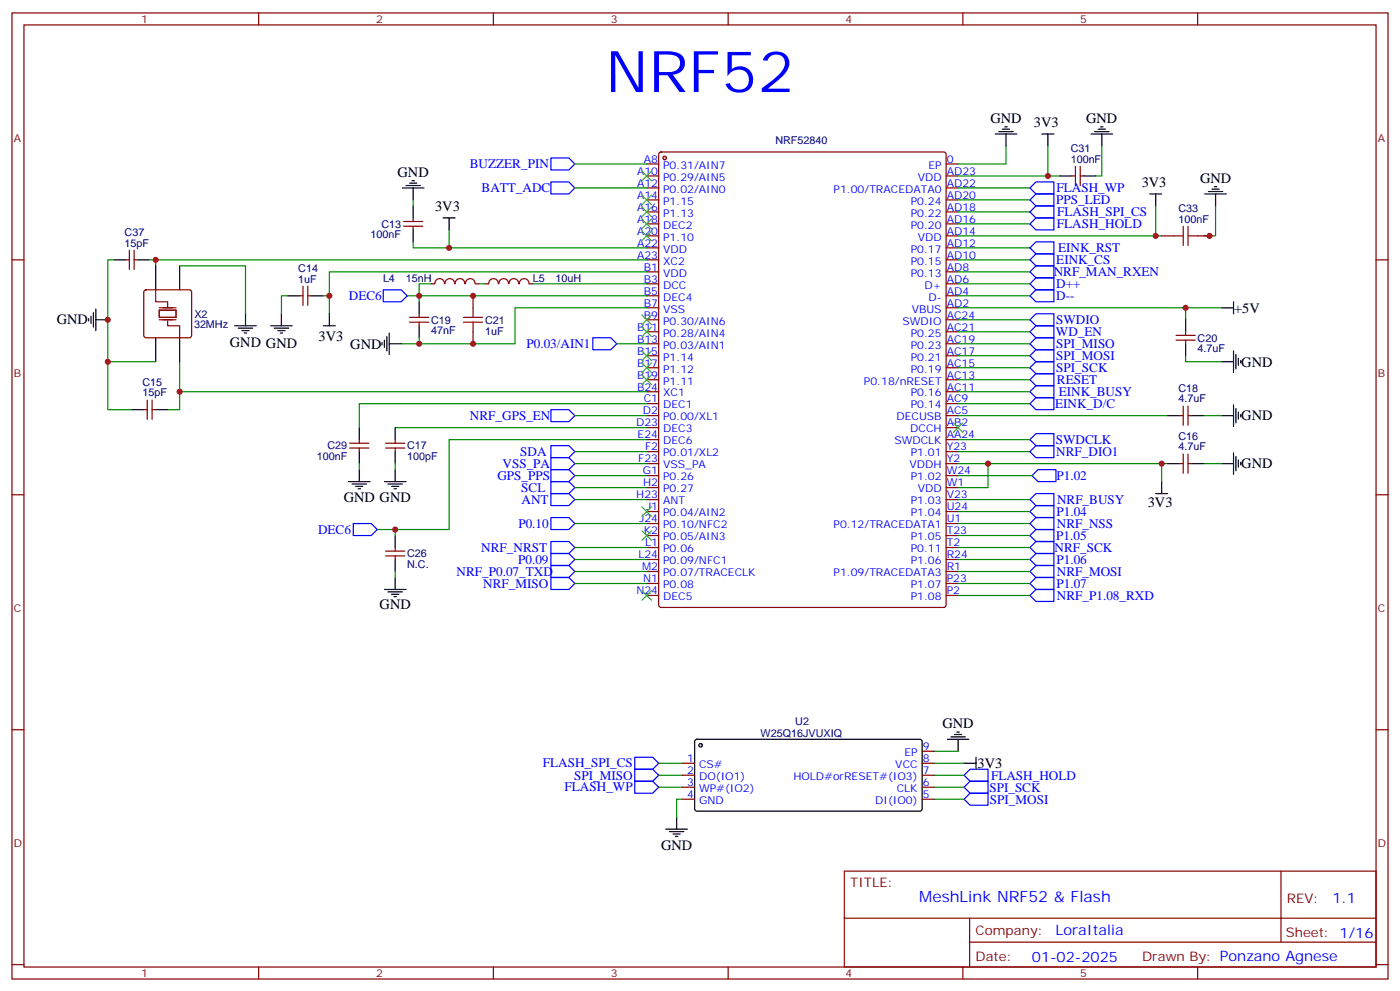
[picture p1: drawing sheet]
<svg xmlns="http://www.w3.org/2000/svg" width="412mm" height="292mm" viewBox="0 0 412 292" stroke-linecap="round" stroke-linejoin="round" font-family="sans-serif">
<g fill="none" stroke="#870000" stroke-width=".35">
<path d="M3.5 3.8h405.4v284.3h-405.4zM7.1 7.3h398.2v277.3h-398.2zM76.2 3.8v3.5M145.3 3.8v3.5M214.5 3.8v3.5M283.6 3.8v3.5M352.8 3.8v3.5M194.3 44.9l.4-.2h83.3l.6 .5 .1 132.9-.5 .6-83.5 .1-.6-.5-.1-132.9zM3.5 76.5h3.6M405.3 76.5h3.6M3.5 145.6h3.6M405.3 145.6h3.6"/>
<path d="M3.5 214.8h3.6M405.3 214.8h3.6M248.7 256.4h156.6v28.2h-156.6zM377.3 256.4v20.9M248.7 270.2h156.5M285.6 277.3h119.6M285.6 270.2v14.2M3.5 283.9h3.6M76.2 284.6v3.5M145.3 284.6v3.5M214.5 284.6v3.5M283.6 284.6v3.5"/>
<path d="M352.8 284.6v3.5M405.3 283.9h3.6"/>
</g>
<circle cx="195.8" cy="46.5" r=".53" fill="#ccc" stroke="#870000" stroke-width=".35"/>
<g fill="none" stroke="#870000" stroke-width=".35">
<path d="M190.5 48.3h3.5M190.5 51.8h3.5M190.5 55.3h3.5M190.5 58.8h3.5M278.7 48.3h3.5M278.7 51.8h3.5M278.7 55.3h3.5M278.7 58.8h3.5M190.5 62.4h3.5M190.5 65.9h3.5M190.5 69.4h3.5M190.5 73h3.5"/>
<path d="M190.5 76.5h3.5M278.7 62.4h3.5M278.7 65.9h3.5M278.7 69.4h3.5M278.7 73h3.5M278.7 76.5h3.5M190.5 80h3.5M190.5 83.5h3.5M190.5 87.1h3.5M190.5 90.6h3.5M190.5 94.1h3.5M190.5 97.6h3.5"/>
<path d="M278.7 80h3.5M278.7 83.5h3.5M278.7 87.1h3.5M278.7 90.6h3.5M278.7 94.1h3.5M278.7 97.6h3.5M190.5 101.2h3.5M190.5 104.7h3.5M190.5 108.2h3.5M190.5 111.8h3.5M190.5 115.3h3.5M190.5 118.8h3.5"/>
<path d="M278.7 101.2h3.5M278.7 104.7h3.5M278.7 108.2h3.5M278.7 111.8h3.5M278.7 115.3h3.5M278.7 118.8h3.5M190.5 122.3h3.5M190.5 125.9h3.5M190.5 129.4h3.5M190.5 132.9h3.5M190.5 136.5h3.5M190.5 140h3.5"/>
<path d="M278.7 122.3h3.5M278.7 125.9h3.5M278.7 129.4h3.5M278.7 132.9h3.5M278.7 136.5h3.5M278.7 140h3.5M190.5 143.5h3.5M190.5 147h3.5M190.5 150.6h3.5M190.5 154.1h3.5M190.5 157.6h3.5M278.7 143.5h3.5"/>
<path d="M278.7 147h3.5M278.7 150.6h3.5M278.7 154.1h3.5M278.7 157.6h3.5M190.5 161.1h3.5M190.5 164.7h3.5M190.5 168.2h3.5M190.5 171.7h3.5M190.5 175.3h3.5M278.7 161.1h3.5M278.7 164.7h3.5M278.7 168.2h3.5"/>
<path d="M278.7 171.7h3.5M278.7 175.3h3.5"/>
</g>
<g fill="none" stroke="#008700" stroke-width=".35">
<path d="M169.3 55.3h21.2M282.2 51.8h30M282.2 55.3h21.2M296.3 43v5.3h-14.1M308.7 43v8.8M324.6 43v8.8h-1.8M190.5 76.5h-144.6v1.7M282.2 62.4h21.2M282.2 65.9h21.2M123.5 87.1h67M190.5 90.6h-38.8v10.6h-33.5M282.2 90.6h77.6"/>
<path d="M282.2 87.1h21.2M282.2 83.5h21.2M52.9 106.5v8.8h137.6M52.9 115.3v5.3h-3.5M282.2 104.7h21.2M282.2 108.2h21.2M282.2 101.2h21.2M116.4 125.9h74.1M169.3 122.3h21.2M282.2 136.5h8.8v7h-8.8M282.2 122.3h61.8M291 136.5h53"/>
<path d="M342.2 136.5v5.2M354.5 136.5h5.3M282.2 147h21.2M169.3 171.7h21.2M169.3 161.1h21.2M282.2 168.2h21.2M282.2 161.1h21.2M194 231.7h7.1M194 228.2h7.1M194 224.6h7.1M201.1 235.2h-1.8v5.3M275.2 231.7h8.8"/>
<path d="M275.2 228.2h8.8M275.2 224.6h8.8M275.2 235.2h8.8M275.2 221.1h7"/>
</g>
<g fill="none" stroke="#000" stroke-width=".35">
<path d="M293.2 39.4h6.3M294.2 38.7h4.2M295.3 38h2.1M296 37.3h.7M296.3 39.4v3.6M306.9 39.4h3.5M308.7 39.4v3.6M321.4 39.4h6.3M322.4 38.7h4.3M323.5 38h2.1M324.2 37.3h.7M324.6 39.4v3.6"/>
<path d="M26.1 93.8v.7M26.8 93.1v2.1M27.5 92v4.2M28.2 94.1h3.5M28.2 90.9v6.4M113.9 99.1v4.2M114.7 98v6.4M359.8 90.6h3.6M363.4 88.8v3.6M112.5 100.8v.7M113.2 100.1v2.1M114.7 101.2h3.5"/>
<path d="M116.4 138.2v3.5M359.8 136.5h3.6M363.4 133.3v6.3M364.1 134.3v4.3M364.8 135.4v2.1M365.5 136.1v.7M113.2 141.7h6.4M114.3 142.5h4.2M115.4 143.2h2.1M116.1 143.9h.7M340.4 145.3h3.6M342.2 141.7v3.6"/>
<path d="M204.8 217.8l.5-.2h65.9l.4 .7v20l-.7 .5-65.9-.1-.4-.6v-19.8zM279 217.6h6.4M280.1 216.9h4.2M281.2 216.2h2.1M281.9 215.5h.7M282.2 217.6v3.5M284 224.6h3.5M287.5 222.9v3.5M196.1 244.1h6.4M197.2 244.8h4.2M198.3 245.5h2.1M199 246.2h.7"/>
<path d="M199.3 240.5v3.6"/>
</g>
<g fill="none" stroke="#00f" stroke-width=".35">
<path d="M162.3 53.6h5.3l1.7 1.7-1.7 1.8h-5.3zM303.4 55.3l1.8-1.7h5.2v3.5h-5.2zM303.4 62.4l1.8-1.8h5.2v3.5h-5.2zM303.4 65.9l1.8-1.8h5.2v3.6h-5.2zM112.9 85.3h5.3l1.7 1.8-1.7 1.7h-5.3zM303.4 83.5l1.8-1.7h5.2v3.5h-5.2zM303.4 87.1l1.8-1.8h5.2v3.5h-5.2zM303.4 101.2l1.8-1.8h5.2v3.5h-5.2zM303.4 108.2l1.8-1.7h5.2v3.5h-5.2zM305.2 102.9h5.2v3.6h-5.2l-1.8-1.8zM162.3 120.6h5.3l1.7 1.7-1.7 1.8h-5.3zM104.1 154.1h5.3l1.7 1.8-1.7 1.7h-5.3z"/>
<path d="M162.3 159.4h5.3l1.7 1.7-1.7 1.8h-5.3zM303.4 147l1.8-1.7h5.2v3.5h-5.2zM162.3 170h5.3l1.7 1.7-1.7 1.8h-5.3zM303.4 168.2l1.8-1.8h5.2v3.6h-5.2zM303.4 161.1l1.8-1.7h5.2v3.5h-5.2zM187 222.9h5.3l1.7 1.7-1.7 1.8h-5.3zM187 226.4h5.3l1.7 1.8-1.7 1.7h-5.3zM187 229.9h5.3l1.7 1.8-1.7 1.8h-5.3zM284 235.2l1.8-1.7h5.2v3.5h-5.2zM284 231.7l1.8-1.8h5.2v3.6h-5.2zM284 228.2l1.8-1.8h5.2v3.5h-5.2z"/>
</g>
<circle cx="206.4" cy="219.4" r=".53" fill="#ccc" stroke="#000" stroke-width=".35"/>
<g fill="none" stroke="#870000" stroke-width=".35">
<path d="M315.7 51.8h1.1M316.8 49v5.6M318.2 49v5.6M318.2 51.8h1.1M37 76.5h1.1M38.1 73.7v5.6M39.5 73.7v5.6M39.5 76.5h1.1M118.9 65.2h5.6M118.9 66.6h5.6M121.7 64.1v1.1M121.7 66.6v1.1"/>
<path d="M342.2 69.4h3.5M352.8 69.4h3.5M42.6 85.5l.4-.2h12.7l.5 .2 .2 .5v12.7l-.2 .5-.5 .2h-12.7l-.5-.2-.2-.5v-12.7zM88.2 87.1h1.1M89.3 84.2v5.7M90.7 84.2v5.7M90.7 87.1h1M120.6 94.8h5.7M120.6 93.4h5.7M123.5 92.4v1M123.5 94.8v1.1M130.9 83.5a1.41 1.41 0 0 0-1.4-1.5 1.41 1.41 0 0 0-1.4 1.5h-1.1"/>
<path d="M131.1 83.5a1.41 1.41 0 0 1 1.4-1.5 1.41 1.41 0 0 1 1.4 1.5M134.1 83.5a1.41 1.41 0 0 1 1.4-1.5 1.41 1.41 0 0 1 1.4 1.5M137.1 83.5a1.41 1.41 0 0 1 1.4-1.5 1.41 1.41 0 0 1 1.4 1.5M139.3 87.1v3.5M139.3 97.6v3.6M140.1 83.5h1M142.9 83.5h1M144 83.5a1.41 1.41 0 0 1 1.4-1.5 1.41 1.41 0 0 1 1.4 1.5M147 83.5a1.41 1.41 0 0 1 1.4-1.5 1.41 1.41 0 0 1 1.4 1.5M150 83.5a1.41 1.41 0 0 1 1.4-1.5 1.41 1.41 0 0 1 1.4 1.5M153 83.5a1.41 1.41 0 0 1 1.4-1.5 1.41 1.41 0 0 1 1.4 1.5M155.9 83.5h1.1"/>
<path d="M346.4 98.7h5.7M349.2 97.6v1.1M43.4 117.8v5.6M44.8 117.8v5.6M346.4 100.1h5.7M348.5 119.5v5.7M349.2 100.1v1.1M350 119.5v5.7M42.3 120.6h1.1M44.8 120.6h1.1M103 130.5h5.7M103 131.9h5.7"/>
<path d="M105.8 129.4v1.1M105.8 131.9v1M113.6 130.5h5.6M113.6 131.9h5.6M116.4 129.4v1.1M116.4 131.9v1M347.5 136.5h1M347.5 122.3h1M348.5 133.6v5.7M350 133.6v5.7M350 136.5h1M350 122.3h1"/>
<path d="M113.6 163.6h5.6M113.6 162.2h5.6M116.4 161.1v1.1M116.4 163.6v1.1M201.1 224.6h3.5M201.1 228.2h3.5M201.1 231.7h3.5M201.1 235.2h3.5M271.6 224.6h3.6M271.6 228.2h3.6M271.6 231.7h3.6M271.6 235.2h3.6"/>
<path d="M271.6 221.1h3.6"/>
</g>
<g fill="none" stroke="#00f" stroke-width=".35">
<path d="M162.3 46.5h5.3l1.7 1.8-1.7 1.7h-5.3zM303.4 58.8l1.8-1.7h5.2v3.5h-5.2zM303.4 76.5l1.8-1.8h5.2v3.5h-5.2zM305.2 71.2h5.2v3.5h-5.2l-1.8-1.7zM305.2 78.2h5.2v3.6h-5.2l-1.8-1.8zM174.6 99.4h5.3l1.8 1.8-1.8 1.7h-5.3zM303.4 97.6l1.8-1.7h5.2v3.5h-5.2zM303.4 94.1l1.8-1.7h5.2v3.5h-5.2zM303.4 111.8l1.8-1.8h5.2v3.5h-5.2zM303.4 118.8l1.8-1.7h5.2v3.5h-5.2zM303.4 115.3l1.8-1.8h5.2v3.6h-5.2zM162.3 131.2h5.3l1.7 1.7-1.7 1.8h-5.3z"/>
<path d="M162.3 138.2h5.3l1.7 1.8-1.7 1.7h-5.3zM162.3 134.7h5.3l1.7 1.8-1.7 1.7h-5.3zM303.4 129.4l1.8-1.8h5.2v3.6h-5.2zM305.2 131.2h5.2v3.5h-5.2l-1.8-1.8zM305.8 138.2h5.3v3.5h-5.3l-1.8-1.7zM162.3 152.3h5.3l1.7 1.8-1.7 1.8h-5.3zM162.3 141.7h5.3l1.7 1.8-1.7 1.8h-5.3zM162.3 145.3h5.3l1.7 1.7-1.7 1.8h-5.3zM303.4 154.1l1.8-1.8h5.2v3.6h-5.2zM305.2 148.8h5.2v3.5h-5.2l-1.8-1.7zM305.2 155.9h5.2v3.5h-5.2l-1.8-1.8zM162.3 166.4h5.3l1.7 1.8-1.7 1.8h-5.3z"/>
<path d="M162.3 162.9h5.3l1.7 1.8-1.7 1.7h-5.3zM303.4 175.3l1.8-1.8h5.2v3.5h-5.2zM303.4 171.7l1.8-1.7h5.2v3.5h-5.2zM305.2 162.9h5.2v3.5h-5.2l-1.8-1.7z"/>
</g>
<g fill="none" stroke="#008700" stroke-width=".35">
<path d="M121.7 58.8v1.8M169.3 48.3h21.2M282.2 58.8h21.2M33.5 76.5h-1.8v44.1h7.1M44.1 76.5h1.8M52.9 78.2h19.4v14.2M121.7 71.2v1.8h68.8M132.3 67.7v5.3M282.2 69.4h60M282.2 76.5h21.2M282.2 73h21.2M340.4 60.6v8.8"/>
<path d="M358.1 60.6v8.8h-3.6M84.7 87.1h-1.8v5.3M95.2 87.1h1.8M119.9 87.1h3.6M123.5 87.1v1.7M123.5 99.4v1.8M127 83.5h-3.5v3.6M141.1 83.5h1.8M157 83.5h33.5M190.5 80h-93.5v12.4M282.2 97.6h21.2M282.2 94.1h21.2"/>
<path d="M282.2 80h21.2M349.2 90.6v3.5M31.7 106.5h14.2M181.7 101.2h8.8M190.5 118.8h-84.7v7.1M282.2 111.8h21.2M282.2 118.8h21.2M282.2 115.3h21.2M349.2 104.7v1.8h10.6M105.8 136.5v1.7M116.4 136.5v1.7M169.3 132.9h21.2"/>
<path d="M169.3 140h21.2M169.3 136.5h21.2M190.5 129.4h-58.2v26.5h-15.9M282.2 129.4h21.2M282.2 132.9h21.2M282.2 140h21.9M354.5 122.3h5.3M111.1 155.9h5.3v1.7M169.3 154.1h21.2M169.3 143.5h21.2M169.3 147h21.2M282.2 154.1h21.2"/>
<path d="M282.2 150.6h21.2M282.2 157.6h21.2M116.4 168.2v1.8M169.3 168.2h21.2M169.3 164.7h21.2M282.2 175.3h21.2M282.2 164.7h21.2M282.2 171.7h21.2"/>
</g>
<g fill="none" stroke="#000" stroke-width=".35">
<path d="M118.5 55.3h6.4M119.6 54.6h4.2M120.6 53.9h2.2M121.4 53.2h.7M121.7 55.3v3.5M312.2 51.8h3.5M319.3 51.8h3.5M338.7 57.1h3.5M340.4 57.1v3.5M354.9 57.1h6.3M356 56.4h4.2M357 55.7h2.1"/>
<path d="M357.7 55h.7M358.1 57.1v3.5M33.5 76.5h3.5M40.6 76.5h3.5M45.9 78.2v7.1M52.9 78.2v7.1M121.7 60.6v3.5M121.7 67.7v3.5M130.5 64.1h3.6M132.3 64.1v3.6M45.9 99.4v7.1M52.9 99.4v7.1"/>
<path d="M69.1 95.9h6.4M70.2 96.6h4.2M71.3 97.3h2.1M72 98h.7M72.3 92.4v3.5M79.7 95.9h6.4M80.8 96.6h4.2M81.8 97.3h2.2M82.5 98h.8M82.9 92.4v3.5M84.7 87.1h3.5M91.7 87.1h3.5"/>
<path d="M95.2 95.9h3.6M97 92.4v3.5M123.5 88.8v3.6M123.5 95.9v3.5M349.2 94.1v3.5M349.2 101.2v3.5M359.8 106.5h3.6M363.4 103.3v6.3M363.4 119.2v6.3M364.1 104.4v4.2M364.8 105.4v2.1M365.5 106.1v.7"/>
<path d="M38.8 120.6h3.5M45.9 120.6h3.5M105.8 125.9v3.5M105.8 132.9v3.6M105.8 138.2v3.5M116.4 125.9v3.5M116.4 132.9v3.6M344 122.3h3.5M344 136.5h3.5M351 122.3h3.5M351 136.5h3.5M359.8 122.3h3.6"/>
<path d="M364.1 120.2v4.3M364.8 121.3v2.1M365.5 122v.7M102.7 141.7h6.3M103.7 142.5h4.2M104.8 143.2h2.1M105.5 143.9h.7M116.4 157.6v3.5M113.2 173.5h6.4M114.3 174.2h4.2M115.4 174.9h2.1M116.1 175.6h.7"/>
<path d="M116.4 164.7v3.5M116.4 170v3.5"/>
</g>
<g fill="none" stroke="#3c3" stroke-width=".35">
<path d="M189.1 57.4l2.8 2.9M189.1 50.4l2.8 2.8M191.9 57.4l-2.8 2.9M191.9 50.4l-2.8 2.8M189.1 64.5l2.8 2.8M189.1 61l2.8 2.8M189.1 68l2.8 2.8M191.9 64.5l-2.8 2.8M191.9 61l-2.8 2.8M191.9 68l-2.8 2.8M189.1 92.7l2.8 2.8M189.1 96.2l2.8 2.9"/>
<path d="M191.9 92.7l-2.8 2.8M191.9 96.2l-2.8 2.9M189.1 110.3l2.8 2.9M189.1 103.3l2.8 2.8M189.1 106.8l2.8 2.8M191.9 110.3l-2.8 2.9M191.9 103.3l-2.8 2.8M191.9 106.8l-2.8 2.8M280.8 124.5l2.8 2.8M283.6 124.5l-2.8 2.8M189.1 149.2l2.8 2.8M189.1 156.2l2.8 2.8"/>
<path d="M191.9 149.2l-2.8 2.8M191.9 156.2l-2.8 2.8M189.1 173.8l2.8 2.9M191.9 173.8l-2.8 2.9"/>
</g>
<path d="M45.9 85.3v3.5h3.5v1.8M46.9 91.3h5v2.1h-5zM46.9 94.1h5M46.9 90.6h5M49.4 94.5v1.4h3.5v3.5" fill="none" stroke="#870012" stroke-width=".35"/>
<path d="M345.7 69.4h2.8M348.5 66.6v5.6M350 69.4h2.8M350 66.6v5.6M136.5 94.8h5.7M136.5 93.4h5.7M139.3 90.6v2.8M139.3 94.8v2.8" fill="none" stroke="#a10000" stroke-width=".35"/>
<g fill="#c00">
<circle cx="342.2" cy="136.5" r=".88"/>
<circle cx="308.7" cy="51.8" r=".88"/>
<circle cx="291" cy="136.5" r=".88"/>
<circle cx="340.4" cy="69.4" r=".88"/>
<circle cx="52.9" cy="115.3" r=".88"/>
<circle cx="97" cy="87.1" r=".88"/>
<circle cx="356.3" cy="69.4" r=".88"/>
<circle cx="31.8" cy="94.1" r=".88"/>
<circle cx="349.3" cy="90.6" r=".88"/>
<circle cx="31.8" cy="106.5" r=".88"/>
<circle cx="45.9" cy="76.5" r=".88"/>
<circle cx="139.3" cy="87.1" r=".88"/>
<circle cx="139.3" cy="101.2" r=".88"/>
<circle cx="123.5" cy="87.1" r=".88"/>
<circle cx="123.5" cy="101.2" r=".88"/>
<circle cx="132.3" cy="73" r=".88"/>
<circle cx="116.4" cy="155.9" r=".88"/>
</g>
<text font-size="16.9" fill="#00f" x="178.3" y="27.1">NRF52</text>
<text font-size="4.6" fill="#00f" x="270.8" y="265.4">MeshLink NRF52 &amp; Flash</text>
<g font-size="4.2">
<text x="291.7" y="36.3">GND</text>
<text x="304.6" y="37.3">3V3</text>
<text x="320" y="36.3">GND</text>
<text x="117.1" y="52.1">GND</text>
<text x="353.5" y="53.9">GND</text>
<text x="336.3" y="55">3V3</text>
<text x="128.2" y="62">3V3</text>
<text x="16.8" y="95.5">GND</text>
<text x="363.5" y="92">+5V</text>
<text x="67.7" y="102">GND GND</text>
<text x="93.8" y="100.2">3V3</text>
<text x="103.2" y="102.6">GND</text>
<text x="365.7" y="107.9">GND</text>
<text x="365.7" y="123.8">GND</text>
<text x="365.7" y="137.9">GND</text>
<text x="101.2" y="147.8">GND GND</text>
<text x="338.1" y="149.2">3V3</text>
<text x="111.8" y="179.1">GND</text>
<text x="277.6" y="214.4">GND</text>
<text x="287.9" y="226">3V3</text>
<text x="194.7" y="250">GND</text>
</g>
<g font-size="4.2" fill="#00f">
<text x="392.5" y="265.7">1.1</text>
<text x="310.9" y="275.2">LoraItalia</text>
<text x="304" y="283">01-02-2025</text>
</g>
<g font-size="3.9" fill="#00f">
<text x="138.4" y="49.5">BUZZER_PIN</text>
<text x="141.9" y="56.6">BATT_ADC</text>
<text x="311.2" y="56.6">FLASH_WP</text>
<text x="311.1" y="60.1">PPS_LED</text>
<text x="311.4" y="63.7">FLASH_SPI_CS</text>
<text x="311.3" y="67.2">FLASH_HOLD</text>
<text x="311.1" y="77.8">EINK_CS</text>
<text x="311.7" y="74.2">EINK_RST</text>
<text x="310.4" y="81.2">NRF_MAN_RXEN</text>
<text x="102.8" y="88.2">DEC6</text>
<text x="311.1" y="84.7">D++</text>
<text x="311.1" y="88.3">D--</text>
<text x="311.1" y="95.5">SWDIO</text>
<text x="311" y="98.8">WD_EN</text>
<text x="155.1" y="102.4">P0.03/AIN1</text>
<text x="311.1" y="102.4">SPI_MISO</text>
<text x="311.1" y="106">SPI_MOSI</text>
<text x="311.1" y="109.5">SPI_SCK</text>
<text x="311.3" y="113.1">RESET</text>
<text x="311.9" y="116.5">EINK_BUSY</text>
<text x="138.4" y="123.7">NRF_GPS_EN</text>
<text x="310.8" y="120.1">EINK_D/C</text>
<text x="311" y="130.8">SWDCLK</text>
<text x="148" y="137.7">VSS_PA</text>
<text x="153.2" y="134.2">SDA</text>
<text x="311.1" y="134.2">NRF_DIO1</text>
<text x="146.5" y="141.4">GPS_PPS</text>
<text x="311.2" y="141.2">P1.02</text>
<text x="153.6" y="144.8">SCL</text>
<text x="153.6" y="148.3">ANT</text>
<text x="311.4" y="148.3">NRF_BUSY</text>
<text x="152.7" y="155.4">P0.10</text>
<text x="311.2" y="151.8">P1.04</text>
<text x="311.3" y="155.4">NRF_NSS</text>
<text x="93.7" y="157.1">DEC6</text>
<text x="311.1" y="158.9">P1.05</text>
<text x="141.8" y="162.5">NRF_NRST</text>
<text x="152.6" y="165.9">P0.09</text>
<text x="310.6" y="162.4">NRF_SCK</text>
<text x="311.2" y="165.9">P1.06</text>
<text x="134.5" y="169.5">NRF_P0.07_TXD</text>
<text x="142.3" y="173">NRF_MISO</text>
<text x="311.2" y="173">P1.07</text>
<text x="311.3" y="169.4">NRF_MOSI</text>
<text x="311.3" y="176.6">NRF_P1.08_RXD</text>
<text x="159.9" y="225.9">FLASH_SPI_CS</text>
<text x="166.3" y="232.9">FLASH_WP</text>
<text x="169.1" y="229.4">SPI_MISO</text>
<text x="291.4" y="233.1">SPI_SCK</text>
<text x="291.9" y="229.5">FLASH_HOLD</text>
<text x="291.6" y="236.6">SPI_MOSI</text>
</g>
<g font-size="3.9" fill="#800">
<text x="250.5" y="261">TITLE:</text>
<text x="379.1" y="265.7">REV:</text>
<text x="287.4" y="275.2">Company:</text>
<text x="378.7" y="275.8">Sheet: 1/16</text>
<text x="287.4" y="282.9">Date:</text>
<text x="336.4" y="282.9">Drawn By: Ponzano Agnese</text>
</g>
<g font-size="3.2" fill="#800">
<text x="41.6" y="6.8">1</text>
<text x="110.8" y="6.8">2</text>
<text x="179.9" y="6.8">3</text>
<text x="249.1" y="6.8">4</text>
<text x="318.2" y="6.8">5</text>
<text x="4.1" y="41.9">A</text>
<text x="405.9" y="41.9">A</text>
<text x="4.1" y="111.1">B</text>
<text x="405.9" y="111.1">B</text>
<text x="4.1" y="180.2">C</text>
<text x="405.9" y="180.2">C</text>
<text x="4.1" y="249.3">D</text>
<text x="405.9" y="249.3">D</text>
<text x="41.6" y="287.6">1</text>
<text x="110.8" y="287.6">2</text>
<text x="179.9" y="287.6">3</text>
<text x="249.1" y="287.6">4</text>
<text x="318.2" y="287.6">5</text>
</g>
<g font-size="3.2" fill="#00f">
<text x="189.7" y="47.9">A8</text>
<text x="278.9" y="47.9">0</text>
<text x="187.6" y="51.4">A10</text>
<text x="195.3" y="49.7">P0.31/AIN7</text>
<text x="195.3" y="53.2">P0.29/AIN5</text>
<text x="270.3" y="53.2">VDD</text>
<text x="273.5" y="49.7">EP</text>
<text x="278.9" y="51.4">AD23</text>
<text x="187.6" y="55">A12</text>
<text x="187.6" y="58.5">A14</text>
<text x="195.3" y="56.7">P0.02/AIN0</text>
<text x="245.5" y="56.7">P1.00/TRACEDATA0</text>
<text x="278.9" y="58.5">AD20</text>
<text x="278.9" y="55">AD22</text>
<text x="187.6" y="62">A16</text>
<text x="187.6" y="65.5">A18</text>
<text x="195.3" y="60.3">P1.15</text>
<text x="195.3" y="63.8">P1.13</text>
<text x="268.3" y="63.8">P0.22</text>
<text x="268.3" y="60.3">P0.24</text>
<text x="278.9" y="65.5">AD16</text>
<text x="278.9" y="62">AD18</text>
<text x="187.6" y="69.1">A20</text>
<text x="195.3" y="67.3">DEC2</text>
<text x="195.3" y="70.8">P1.10</text>
<text x="268.3" y="67.3">P0.20</text>
<text x="270.3" y="70.8">VDD</text>
<text x="278.9" y="69.1">AD14</text>
<text x="187.6" y="72.6">A22</text>
<text x="187.6" y="76.1">A23</text>
<text x="195.3" y="74.4">VDD</text>
<text x="195.3" y="77.9">XC2</text>
<text x="268.3" y="77.9">P0.15</text>
<text x="268.3" y="74.4">P0.17</text>
<text x="278.9" y="76.1">AD10</text>
<text x="278.9" y="72.6">AD12</text>
<text x="189.7" y="79.7">B1</text>
<text x="189.7" y="83.2">B3</text>
<text x="195.3" y="81.4">VDD</text>
<text x="268.3" y="81.4">P0.13</text>
<text x="278.9" y="83.2">AD6</text>
<text x="278.9" y="79.7">AD8</text>
<text x="189.7" y="86.7">B5</text>
<text x="195.3" y="84.9">DCC</text>
<text x="195.3" y="88.5">DEC4</text>
<text x="272.3" y="84.9">D+</text>
<text x="273.5" y="88.5">D-</text>
<text x="278.9" y="86.7">AD4</text>
<text x="189.7" y="90.2">B7</text>
<text x="189.7" y="93.8">B9</text>
<text x="195.3" y="92">VSS</text>
<text x="195.3" y="95.5">P0.30/AIN6</text>
<text x="265.8" y="95.5">SWDIO</text>
<text x="268.6" y="92">VBUS</text>
<text x="278.9" y="93.8">AC24</text>
<text x="278.9" y="90.2">AD2</text>
<text x="187.6" y="97.3">B11</text>
<text x="187.6" y="100.8">B13</text>
<text x="195.3" y="99.1">P0.28/AIN4</text>
<text x="268.3" y="99.1">P0.25</text>
<text x="278.9" y="100.8">AC19</text>
<text x="278.9" y="97.3">AC21</text>
<text x="187.6" y="104.4">B15</text>
<text x="187.6" y="107.9">B17</text>
<text x="195.3" y="102.6">P0.03/AIN1</text>
<text x="195.3" y="106.1">P1.14</text>
<text x="268.3" y="106.1">P0.21</text>
<text x="268.3" y="102.6">P0.23</text>
<text x="278.9" y="107.9">AC15</text>
<text x="278.9" y="104.4">AC17</text>
<text x="187.6" y="111.4">B19</text>
<text x="195.3" y="109.6">P1.12</text>
<text x="195.3" y="113.2">P1.11</text>
<text x="254.5" y="113.2">P0.18/nRESET</text>
<text x="268.3" y="109.6">P0.19</text>
<text x="278.9" y="111.4">AC13</text>
<text x="187.6" y="114.9">B24</text>
<text x="189.6" y="118.5">C1</text>
<text x="195.3" y="116.7">XC1</text>
<text x="268.3" y="116.7">P0.16</text>
<text x="278.9" y="118.5">AC9</text>
<text x="278.9" y="114.9">AC11</text>
<text x="187.4" y="125.5">D23</text>
<text x="189.4" y="122">D2</text>
<text x="195.3" y="120.2">DEC1</text>
<text x="195.3" y="123.8">P0.00/XL1</text>
<text x="264.1" y="123.8">DECUSB</text>
<text x="268.3" y="120.2">P0.14</text>
<text x="278.9" y="125.5">AB2</text>
<text x="278.9" y="122">AC5</text>
<text x="187.8" y="129">E24</text>
<text x="195.3" y="127.3">DEC3</text>
<text x="195.3" y="130.8">DEC6</text>
<text x="263.5" y="130.8">SWDCLK</text>
<text x="268.1" y="127.3">DCCH</text>
<text x="278.9" y="129">AA24</text>
<text x="188" y="136.1">F23</text>
<text x="190" y="132.6">F2</text>
<text x="195.3" y="134.3">P0.01/XL2</text>
<text x="195.3" y="137.9">VSS_PA</text>
<text x="267.9" y="137.9">VDDH</text>
<text x="268.3" y="134.3">P1.01</text>
<text x="278.9" y="136.1">Y2</text>
<text x="278.9" y="132.6">Y23</text>
<text x="189.4" y="139.6">G1</text>
<text x="189.5" y="143.2">H2</text>
<text x="195.3" y="141.4">P0.26</text>
<text x="268.3" y="141.4">P1.02</text>
<text x="278.9" y="143.2">W1</text>
<text x="278.9" y="139.6">W24</text>
<text x="187.4" y="146.7">H23</text>
<text x="195.3" y="144.9">P0.27</text>
<text x="195.3" y="148.4">ANT</text>
<text x="268.3" y="148.4">P1.03</text>
<text x="270.3" y="144.9">VDD</text>
<text x="278.9" y="146.7">V23</text>
<text x="188.4" y="153.7">J24</text>
<text x="190.4" y="150.2">J1</text>
<text x="195.3" y="152">P0.04/AIN2</text>
<text x="195.3" y="155.5">P0.10/NFC2</text>
<text x="245.5" y="155.5">P0.12/TRACEDATA1</text>
<text x="268.3" y="152">P1.04</text>
<text x="278.9" y="153.7">U1</text>
<text x="278.9" y="150.2">U24</text>
<text x="189.6" y="157.3">K2</text>
<text x="190.1" y="160.8">L1</text>
<text x="195.3" y="159">P0.05/AIN3</text>
<text x="268.3" y="159">P1.05</text>
<text x="278.9" y="160.8">T2</text>
<text x="278.9" y="157.3">T23</text>
<text x="188.1" y="164.3">L24</text>
<text x="189.2" y="167.9">M2</text>
<text x="195.3" y="162.6">P0.06</text>
<text x="195.3" y="166.1">P0.09/NFC1</text>
<text x="268.3" y="166.1">P1.06</text>
<text x="268.3" y="162.6">P0.11</text>
<text x="278.9" y="167.9">R1</text>
<text x="278.9" y="164.3">R24</text>
<text x="189.5" y="171.4">N1</text>
<text x="195.3" y="169.6">P0.07/TRACECLK</text>
<text x="195.3" y="173.1">P0.08</text>
<text x="245.5" y="169.6">P1.09/TRACEDATA3</text>
<text x="268.3" y="173.1">P1.07</text>
<text x="278.9" y="171.4">P23</text>
<text x="187.4" y="174.9">N24</text>
<text x="195.3" y="176.7">DEC5</text>
<text x="268.3" y="176.7">P1.08</text>
<text x="278.9" y="174.9">P2</text>
<text x="271.8" y="220.8">9</text>
<text x="202.4" y="224.3">1</text>
<text x="202.4" y="227.8">2</text>
<text x="205.9" y="226.1">CS#</text>
<text x="263.7" y="226.1">VCC</text>
<text x="266.4" y="222.5">EP</text>
<text x="271.8" y="227.8">7</text>
<text x="271.8" y="224.3">8</text>
<text x="202.4" y="231.4">3</text>
<text x="205.9" y="229.6">DO(IO1)</text>
<text x="205.9" y="233.1">WP#(IO2)</text>
<text x="233.7" y="229.6">HOLD#orRESET#(IO3)</text>
<text x="264.2" y="233.1">CLK</text>
<text x="271.8" y="231.4">6</text>
<text x="202.4" y="234.9">4</text>
<text x="205.9" y="236.6">GND</text>
<text x="257.8" y="236.6">DI(IO0)</text>
<text x="271.8" y="234.9">5</text>
</g>
<g font-size="3.2" fill="#000080">
<text x="228.4" y="42.4">NRF52840</text>
<text x="315.4" y="47.9">100nF</text>
<text x="315.4" y="44.7">C31</text>
<text x="347.1" y="65.5">100nF</text>
<text x="347.1" y="62.4">C33</text>
<text x="36.7" y="69.4">C37</text>
<text x="109.2" y="70.2">100nF</text>
<text x="112.4" y="67">C13</text>
<text x="36.7" y="72.6">15pF</text>
<text x="87.9" y="83.2">1uF</text>
<text x="87.9" y="80">C14</text>
<text x="112.8" y="82.9">L4</text>
<text x="119.5" y="82.9">15nH</text>
<text x="156.9" y="82.9">L5</text>
<text x="163.6" y="82.9">10uH</text>
<text x="57.3" y="93.5">X2</text>
<text x="127" y="95.3">C19</text>
<text x="142.9" y="95.3">C21</text>
<text x="57.1" y="96.7">32MHz</text>
<text x="127" y="98.4">47nF</text>
<text x="142.9" y="98.5">1uF</text>
<text x="352.8" y="100.5">C20</text>
<text x="352.8" y="103.7">4.7uF</text>
<text x="42" y="113.5">C15</text>
<text x="42" y="116.7">15pF</text>
<text x="347.1" y="118.5">4.7uF</text>
<text x="347.1" y="115.3">C18</text>
<text x="347.1" y="129.4">C16</text>
<text x="93.3" y="135.5">100nF</text>
<text x="96.5" y="132.3">C29</text>
<text x="119.9" y="135.5">100pF</text>
<text x="119.9" y="132.3">C17</text>
<text x="347.1" y="132.6">4.7uF</text>
<text x="119.9" y="167.2">N.C.</text>
<text x="119.9" y="164">C26</text>
<text x="234.3" y="213.4">U2</text>
<text x="224" y="217">W25Q16JVUXIQ</text>
</g>
</svg>
